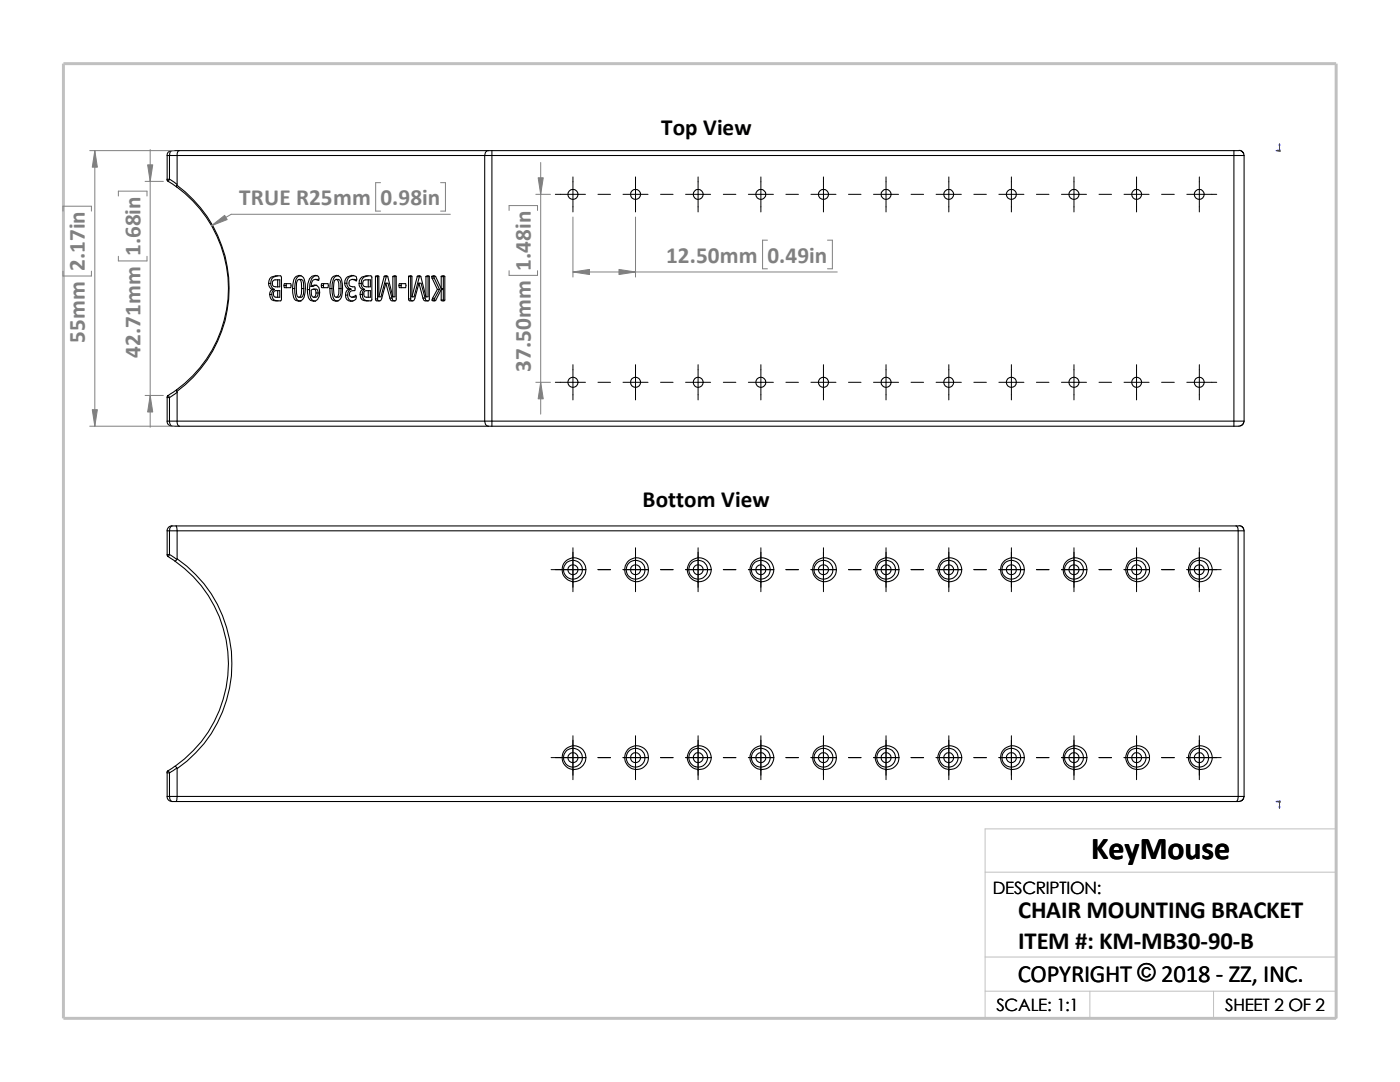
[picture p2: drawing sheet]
<svg xmlns="http://www.w3.org/2000/svg" width="279mm" height="216mm" viewBox="0 0 279 216" stroke-linecap="round" stroke-linejoin="round" font-family="sans-serif">
<path d="M196.6 174h70.1M196.6 191h70.1M196.6 197.8h70.1M217.5 197.8v5.4M242.2 197.8v5.4M26.8 203.2h239.9v-37.8h-70.1v37.8" fill="none" stroke="#c0c0c0" stroke-width=".2"/>
<path d="M12.7 12.7h254v190.5h-254z" fill="none" stroke="#c0c0c0" stroke-width=".59"/>
<g fill="none" stroke="#000" stroke-width=".21">
<path d="M33.3 35.8l.3 .4M33.4 31h.4M33.4 31v4.8h.4M33.6 36.2l1.7 1.1M33.8 35.8l-.2 .4M33.8 35.8l1.5 .9M33.8 31h62.9M33.8 31v4.8M34.3 30.1a.86 .86 0 0 0-.5 .9M34.3 30.1h63.2M34.3 30.1a.88 .88 0 0 0-.9 .9M35.3 37.3a25 25 0 0 1 0 40.5"/>
<path d="M35.3 37v.3M35.3 37a25.5 25.5 0 0 1 0 41.1M35.3 36.7v.3M35.8 30.1a.75 .75 0 0 0-.5 .9v5.7M96.7 31h1.5M96.7 31v53M97.5 30.1h.7M97.5 30.1a.83 .83 0 0 0-.8 .9M98.2 30.1v.9M98.2 31h148.1M98.2 30.1h148.1M98.2 31v53"/>
<path d="M246.3 30.1h1.4l.4 .3 .2 .6M246.3 31h2M246.3 30.1v.9M246.3 31v53M248.3 31v53M53.6 56.6l.2-1a2.23 2.23 0 0 1 2.3-.4l.1 4.5-.2 .3a1.8 1.8 0 0 1-1.9-.4l-.3-.8M53.6 56.6a1.26 1.26 0 0 0 .7 1.1M53.6 56.6h.4M53.8 58.8h.4M54 56.6a1.26 1.26 0 0 0 .7 1.1M54.2 58.8a1.16 1.16 0 0 0 1.3 1.2M54.3 57.7l-.3 .4-.2 .7"/>
<path d="M54.3 57.7h.4M54.5 56l.4-.2h.9v1.4l-1.2-.1-.2-.3zM54.7 57.7l-.3 .4-.2 .7M54.8 58h1v1.3h-.7a.7 .7 0 0 1-.4-1.1zM55.4 55.8v1.4M55.4 58v1.3M55.5 55l-.9 .3-.3 .3-.3 1M56.7 57h.4M56.7 56.6h1.3a.57 .57 0 0 1 0 .8h-1.3zM57.1 57l.1 .4M57.2 56.6l-.1 .4M58.4 57.6h.4"/>
<path d="M58.8 57.6a2.73 2.73 0 0 0 .6 2.3l.7 .2M59.1 55.2l.6-.3 .6 .3a4.5 4.5 0 0 1 .2 4.4l-.3 .3-.6 .2-.6-.2a4.6 4.6 0 0 1-.2-4.5zM59.7 55.8h.4l.4 .2 .1 1.6M59.7 55.8l.3 .2 .2 1.6M59.7 55.8l-.3 .2a6.5 6.5 0 0 0-.1 3.1l.3 .2M60.1 54.9a1.51 1.51 0 0 0-1.2 1.7l-.1 1M60.2 57.6v1l-.3 .7h-.3M60.2 57.6h.4M60.6 57.6v1l-.2 .5-.1 .2h-.7M61.3 57.8h.5M61.8 57.8a2.25 2.25 0 0 0 .6 2.1l.6 .2M62.1 57.1a1.02 1.02 0 0 1 1-.1 1.02 1.02 0 0 1 .7 .9 1.72 1.72 0 0 1-1.2 2.2l-.6-.2a2.25 2.25 0 0 1-.7-2.1"/>
<path d="M62.6 57.7h.4a.57 .57 0 0 1 .5 .8M62.6 57.7l-.5 .2v.9l.2 .4 .3 .1M62.6 57.7a.57 .57 0 0 1 .5 .8M62.9 55.8l-.4 .1-.3 .4-.1 .8M62.9 55.8l.7 .1a.62 .62 0 0 0-.2-.8l-.5-.2-.6 .2-.5 .5-.4 1-.1 1.2M62.9 55.8h.7M63.1 58.5l-.1 .5-.4 .3M63.1 58.5h.4M63.2 56.9l-1.1 .2M63.3 54.9l-.6 .2-.5 .5-.4 1v1.2M63.5 58.5l-.3 .7-.6 .1M64.1 57h.5"/>
<path d="M64.2 56.6h1.2l.1 .8h-1.3zM64.6 57l.1 .4M64.7 56.6l-.1 .4M65.8 57.6h.5M66.3 57.6a2.73 2.73 0 0 0 .6 2.3l.6 .2M66.5 55.2l.6-.3 .6 .3a4.6 4.6 0 0 1 .2 4.4l-.2 .3-.6 .2-.6-.2a4.7 4.7 0 0 1-.2-4.5zM67.1 55.8h.4l.4 .2 .1 .5 .1 1.1M67.1 55.8l.3 .2 .2 .5v1.1M67.1 55.8l-.3 .2a4.8 4.8 0 0 0 .1 3.3h.2M67.6 54.9l-.7 .3a2.9 2.9 0 0 0-.6 2.4M67.6 57.6v1l-.2 .5-.3 .2M67.6 57.6h.5"/>
<path d="M68.1 57.6l-.1 1-.1 .5-.2 .2h-.6M68.8 56.5a1.23 1.23 0 0 0 .8 1.2M68.8 56.5h.4M69 58.9a1.04 1.04 0 0 0 1 1.2l.7-.2a.77 .77 0 0 0 .3-1l-.8 .4M69 58.9h.4M69.2 56.5a1.23 1.23 0 0 0 .8 1.2 1.11 1.11 0 0 0-.6 1.2M69.4 58.9a1.04 1.04 0 0 0 1 1.2M69.6 57.7a1.11 1.11 0 0 0-.6 1.2M69.6 57.7h.5M70.3 55.8a.77 .77 0 0 0-.7 .5 .77 .77 0 0 0 .3 .8l.9 .1v.8a.82 .82 0 0 0-.9 .2 .82 .82 0 0 0 0 1l.3 .1M70.3 55.8l.8 .2a.64 .64 0 0 0-.3-.9l-.6-.2-.9 .3-.5 .8v.5M70.3 55.8l.9 .1"/>
<path d="M70.6 54.9l-.8 .3-.3 .3-.3 1M71.1 59.2l-.9 .1M71.7 56.6l.2-1a2.14 2.14 0 0 1 2.3-.4v4.7l-.2 .1a1.68 1.68 0 0 1-2-.6l-.1-.6M71.7 56.6a1.14 1.14 0 0 0 .6 1.1M71.7 56.6h.4M71.9 58.8h.4M72.1 56.6a1.14 1.14 0 0 0 .7 1.1M72.3 58.8a1.1 1.1 0 0 0 1.2 1.2M72.3 57.7l-.3 .4-.1 .7M72.3 57.7h.5M72.5 56l.5-.2h.9v1.4l-1.3-.1a.8 .8 0 0 1-.1-1.1zM72.8 57.7l-.4 .4-.1 .7"/>
<path d="M72.9 58h1v1.3h-.8a.7 .7 0 0 1-.4-1.1zM73.5 55l-.9 .3-.3 .3-.2 1M73.5 55.8v1.4M73.5 58v1.3M74.9 55.2a.45 .45 0 0 1 .7-.1v4.1M74.9 55.2v4.4M74.9 55.2h.5M74.9 59.6h.5M75.4 59.6v.3l.2 .1M75.4 55.2v4.4M75.5 55.1l-.1 .1M76.7 55.2a.47 .47 0 0 1 .7 0l1 4"/>
<path d="M76.7 55.2l-1.1 4M76.7 55.2h.4M77 56.5l-.8 3a.49 .49 0 0 1-.5 .5h-.6l-.2-.4M77 56.5h.4l.8 3M77 56.5l.8 3M77.1 55.2l-1.1 4h-.4M77.2 55.1l-.1 .1M77.8 59.5h.4M78.2 59.5l.2 .4 .4 .1M78.4 55.2a.42 .42 0 0 1 .7 0v4.6l-.2 .2h-.8l-.3-.5M78.4 55.2v4M78.4 55.2h.4"/>
<path d="M78.8 55.2v4h-.4M79 55.1l-.2 .1M79.6 57h.5M79.7 56.6h1.2l.1 .8h-1.3zM80.1 57l.1 .4M80.2 56.6l-.1 .4M81.5 55.2a.45 .45 0 0 1 .7-.1v4.1M81.5 59.6l.2 .4h.6M81.5 55.2v4.4M81.5 55.2h.5M81.5 59.6h.5M82 59.6v.3l.3 .1"/>
<path d="M82 55.2v4.4M82.1 55.1l-.1 .1M83.3 55.2a.47 .47 0 0 1 .7 0l1 4M83.3 55.2l-1.1 4M83.3 55.2h.4M83.6 56.5l-.8 3a.49 .49 0 0 1-.5 .5M83.6 56.5h.4l.8 3M83.6 56.5l.8 3M83.7 55.2l-1.1 4h-.4M83.8 55.1l-.1 .1M84.4 59.5h.4M84.8 59.5l.2 .4 .4 .1"/>
<path d="M85 55.2a.42 .42 0 0 1 .7 0v4.6l-.2 .2h-.7l-.4-.5M85 55.2v4M85 55.2h.4M85.4 55.2v4h-.4M85.6 55.1l-.2 .1M86.1 55.2a.54 .54 0 0 1 .9 0l1.1 2.4M86.1 55.2l.1 .3M86.1 55.2h.5M86.2 55.5l1.1 2.2M86.2 59.9h.5M86.2 55.5h.5M86.3 59.5l-.1 .4"/>
<path d="M86.3 59.5h.4M86.6 55.2l.1 .3M86.7 59.9l.1 .1M86.7 55.5l1 2.2M86.7 55.1l-.1 .1M86.7 59.5v.4M87.3 57.7l-1 1.8M87.3 57.7h.4M87.7 57.7l-1 1.8M88.1 57.8l-1.2 2.2h-.5l-.2-.1M88.1 55.2a.45 .45 0 0 1 .6-.1l.1 4.8a.47 .47 0 0 1-.7 0M88.1 55.2v2.4"/>
<path d="M88.1 57.8v2.1M88.1 55.2h.4M88.1 59.9h.4M88.1 57.8h.4v2.1M88.5 59.9l.1 .1M88.5 55.2v2.4h-.4M88.6 55.1l-.1 .1M33.4 79.3h.4M33.4 79.3v4.7M33.6 78.9l.2 .4M33.6 78.9l-.2 .4M33.8 79.3v4.7"/>
<path d="M35.3 77.8l-1.7 1.1M35.3 77.8v.3M35.3 78.1v.2M35.3 78.3v5.9a.78 .78 0 0 0 .5 .8M35.3 78.3l-1.5 1M33.4 84a.94 .94 0 0 0 .9 1M33.4 84h.4M33.8 84h62.9M33.8 84l.2 .7 .3 .3M34.3 85h63.2M96.7 84h1.5M96.7 84a.91 .91 0 0 0 .8 1"/>
<path d="M97.5 85h.7M98.2 84v1M98.2 84h148.1M98.2 85h148.1M246.3 84h2M246.3 84v1M248.3 84l-.2 .6-.5 .4h-1.3M33.4 110.7h.4M33.4 105.9h.4M33.4 110.7l.2 .3M33.4 105.9v4.8M33.6 111.1l1.3 .9"/>
<path d="M33.8 110.7l1.5 .9M33.8 105.9v4.8M33.8 105.9h213.3M33.8 110.7l-.2 .4M34.3 104.9a.96 .96 0 0 0-.5 1M34.3 104.9h212.4M34.3 104.9a.93 .93 0 0 0-.9 1M34.9 112a25 25 0 0 1 0 40.9M35.1 104.9l.2 .8v5.8M35.3 111.5l-.4 .5M35.3 111.5a25.5 25.5 0 0 1 0 41.9M246.7 104.9a.94 .94 0 0 1 .4 1"/>
<path d="M246.7 104.9h.8l.3 .1 .3 .3 .2 .6M247.1 105.9h1.2M247.1 105.9v53M248.3 105.9v53M33.4 158.9a.94 .94 0 0 0 .9 1M33.4 158.9h.4M33.6 153.8l-.2 .1-.1 .3M33.6 153.8l.2 .4M33.8 154.2v4.7M33.8 158.9h213.3M33.8 158.9a.98 .98 0 0 0 .5 1M33.8 154.2h-.4v4.7"/>
<path d="M34.3 159.9h212.4M34.9 152.9l-1.3 .9M34.9 152.9l.4 .3M35.3 153.2v.2M35.3 153.2l-1.5 1M35.3 153.4v5.7l-.2 .8M138.7 153h.2M247.1 158.9h1.2M247.1 158.9a.96 .96 0 0 1-.4 1M248.3 158.9l-.2 .6-.3 .3-1.1 .1"/>
<circle cx="114.3" cy="38.8" r="1.01"/>
<circle cx="126.8" cy="38.8" r="1.01"/>
<circle cx="139.3" cy="38.8" r="1"/>
<circle cx="151.8" cy="38.8" r="1"/>
<circle cx="164.3" cy="38.8" r="1.01"/>
<circle cx="176.8" cy="38.8" r="1"/>
<circle cx="189.3" cy="38.8" r="1"/>
<circle cx="201.8" cy="38.8" r="1"/>
<circle cx="214.3" cy="38.8" r="1.01"/>
<circle cx="226.8" cy="38.8" r="1"/>
<circle cx="239.3" cy="38.8" r="1"/>
<circle cx="114.3" cy="76.3" r="1.01"/>
<circle cx="126.8" cy="76.3" r="1.01"/>
<circle cx="139.3" cy="76.3" r="1"/>
<circle cx="151.8" cy="76.3" r="1"/>
<circle cx="164.3" cy="76.3" r="1.01"/>
<circle cx="176.8" cy="76.3" r="1"/>
<circle cx="189.3" cy="76.3" r="1"/>
<circle cx="201.8" cy="76.3" r="1"/>
<circle cx="214.3" cy="76.3" r="1.01"/>
<circle cx="226.8" cy="76.3" r="1"/>
<circle cx="239.3" cy="76.3" r="1"/>
<circle cx="114.3" cy="113.7" r="1.87"/>
<circle cx="114.4" cy="113.7" r="1"/>
<circle cx="114.6" cy="113.7" r="2.37"/>
<circle cx="126.8" cy="113.7" r="1.87"/>
<circle cx="126.8" cy="113.7" r="1"/>
<circle cx="127" cy="113.7" r="2.37"/>
<circle cx="139.3" cy="113.7" r="1.89"/>
<circle cx="139.3" cy="113.7" r=".99"/>
<circle cx="139.6" cy="113.7" r="2.38"/>
<circle cx="151.8" cy="113.7" r=".99"/>
<circle cx="151.8" cy="113.7" r="1.87"/>
<circle cx="152.1" cy="113.7" r="2.37"/>
<circle cx="164.3" cy="113.7" r="1.87"/>
<circle cx="164.4" cy="113.7" r="1"/>
<circle cx="164.5" cy="113.7" r="2.37"/>
<circle cx="176.8" cy="113.7" r="1.89"/>
<circle cx="176.9" cy="113.7" r=".99"/>
<circle cx="177" cy="113.7" r="2.37"/>
<circle cx="189.3" cy="113.7" r="1.89"/>
<circle cx="189.3" cy="113.7" r=".99"/>
<circle cx="189.6" cy="113.7" r="2.38"/>
<circle cx="201.8" cy="113.7" r=".99"/>
<circle cx="201.8" cy="113.7" r="1.87"/>
<circle cx="202.1" cy="113.7" r="2.37"/>
<circle cx="214.3" cy="113.7" r="1.87"/>
<circle cx="214.3" cy="113.7" r="1"/>
<circle cx="214.5" cy="113.7" r="2.37"/>
<circle cx="226.8" cy="113.7" r="1.89"/>
<circle cx="226.8" cy="113.7" r=".99"/>
<circle cx="227" cy="113.7" r="2.37"/>
<circle cx="239.3" cy="113.7" r=".99"/>
<circle cx="239.3" cy="113.7" r="1.87"/>
<circle cx="239.6" cy="113.7" r="2.37"/>
<circle cx="114.3" cy="151.2" r="1.87"/>
<circle cx="114.3" cy="151.2" r="1.01"/>
<circle cx="114.6" cy="151.2" r="2.37"/>
<circle cx="126.8" cy="151.2" r="1.87"/>
<circle cx="126.8" cy="151.2" r="1.01"/>
<circle cx="127" cy="151.2" r="2.37"/>
<circle cx="139.3" cy="151.2" r="1"/>
<circle cx="139.3" cy="151.2" r="1.89"/>
<circle cx="139.6" cy="151.2" r="2.38"/>
<circle cx="151.8" cy="151.2" r="1"/>
<circle cx="151.8" cy="151.2" r="1.87"/>
<circle cx="152.1" cy="151.2" r="2.37"/>
<circle cx="164.3" cy="151.2" r="1.87"/>
<circle cx="164.3" cy="151.2" r="1.01"/>
<circle cx="164.5" cy="151.2" r="2.37"/>
<circle cx="176.8" cy="151.2" r="1"/>
<circle cx="176.8" cy="151.2" r="1.89"/>
<circle cx="177" cy="151.2" r="2.37"/>
<circle cx="189.3" cy="151.2" r="1"/>
<circle cx="189.3" cy="151.2" r="1.89"/>
<circle cx="189.6" cy="151.2" r="2.38"/>
<circle cx="201.8" cy="151.2" r="1"/>
<circle cx="201.8" cy="151.2" r="1.87"/>
<circle cx="202.1" cy="151.2" r="2.37"/>
<circle cx="214.3" cy="151.2" r="1.87"/>
<circle cx="214.3" cy="151.2" r="1.01"/>
<circle cx="214.5" cy="151.2" r="2.37"/>
<circle cx="226.8" cy="151.2" r="1"/>
<circle cx="226.8" cy="151.2" r="1.89"/>
<circle cx="227" cy="151.2" r="2.37"/>
<circle cx="239.3" cy="151.2" r="1"/>
<circle cx="239.3" cy="151.2" r="1.87"/>
<circle cx="239.6" cy="151.2" r="2.37"/>
</g>
<g fill="#00f" stroke="#00f" stroke-width=".2">
<path d="M254.7 30.1l.3-.1v.1z"/>
<path d="M255.4 28.7v.3h-.1z"/>
<path d="M254.7 159.9h.3v.1z"/>
<path d="M255.3 161h.1v.3z"/>
</g>
<path d="M254.7 30.1h.8M255.2 29.9l.3 .3M255.4 28.7v1.5M255.5 29.9l-.3 .3M254.7 159.9h.8M255.2 159.8l.3 .3M255.4 159.8v1.5M255.5 159.8l-.3 .3" fill="none" stroke="#00f" stroke-width=".2"/>
<g fill="none" stroke="#000" stroke-width=".2">
<path d="M110.8 38.8h6M114.3 35.3v7M119.3 38.8h2.5M124.3 38.8h5M126.8 35.3v7M131.8 38.8h2.5M136.8 38.8h5M139.3 35.3v7M144.4 38.8h2.5M149.4 38.8h4.9M151.8 35.3v7M156.8 38.8h2.5"/>
<path d="M161.8 38.8h5M164.3 35.3v7M169.3 38.8h2.5M174.3 38.8h5M176.8 35.3v7M181.8 38.8h2.5M186.8 38.8h5.1M189.4 35.3v7M194.4 38.8h2.4M199.3 38.8h5M201.8 35.3v7M206.8 38.8h2.5"/>
<path d="M211.8 38.8h5M214.3 35.3v7M219.3 38.8h2.5M224.3 38.8h5M226.8 35.3v7M231.8 38.8h2.6M236.9 38.8h5.9M239.4 35.3v7M110.8 76.3h6M114.3 72.8v7M119.3 76.3h2.5M124.3 76.3h5"/>
<path d="M126.8 72.8v7M131.8 76.3h2.5M136.8 76.3h5M139.3 72.8v7M144.4 76.3h2.5M149.4 76.3h4.9M151.8 72.8v7M156.8 76.3h2.5M161.8 76.3h5M164.3 72.8v7M169.3 76.3h2.5M174.3 76.3h5"/>
<path d="M176.8 72.8v7M181.8 76.3h2.5M186.8 76.3h5.1M189.4 72.8v7M194.4 76.3h2.4M199.3 76.3h5M201.8 72.8v7M206.8 76.3h2.5M211.8 76.3h5M214.3 72.8v7M219.3 76.3h2.5M224.3 76.3h5"/>
<path d="M226.8 72.8v7M231.8 76.3h2.6M236.9 76.3h5.9M239.4 72.8v7M110 113.7h6.8M114.3 109.3v8.8M119.3 113.7h2.5M124.3 113.7h5M126.8 109.3v8.8M131.8 113.7h2.5M136.8 113.7h5M139.3 109.3v8.8"/>
<path d="M144.4 113.7h2.5M149.4 113.7h4.9M151.8 109.3v8.8M156.8 113.7h2.5M161.8 113.7h5M164.3 109.3v8.8M169.3 113.7h2.5M174.3 113.7h5M176.8 109.3v8.8M181.8 113.7h2.5M186.8 113.7h5.1M189.4 109.3v8.8"/>
<path d="M194.4 113.7h2.4M199.3 113.7h5M201.8 109.3v8.8M206.8 113.7h2.5M211.8 113.7h5M214.3 109.3v8.8M219.3 113.7h2.5M224.3 113.7h5M226.8 109.3v8.8M231.8 113.7h2.6M236.9 113.7h6.8M239.4 109.3v8.8"/>
<path d="M110 151.2h6.8M114.3 146.8v8.8M119.3 151.2h2.5M124.3 151.2h5M126.8 146.8v8.8M131.8 151.2h2.5M136.8 151.2h5M139.3 146.8v8.8M144.4 151.2h2.5M149.4 151.2h4.9M151.8 146.8v8.8M156.8 151.2h2.5"/>
<path d="M161.8 151.2h5M164.3 146.8v8.8M169.3 151.2h2.5M174.3 151.2h5M176.8 146.8v8.8M181.8 151.2h2.5M186.8 151.2h5.1M189.4 146.8v8.8M194.4 151.2h2.4M199.3 151.2h5M201.8 146.8v8.8M206.8 151.2h2.5"/>
<path d="M211.8 151.2h5M214.3 146.8v8.8M219.3 151.2h2.5M224.3 151.2h5M226.8 146.8v8.8M231.8 151.2h2.6M236.9 151.2h6.8M239.4 146.8v8.8"/>
</g>
<g fill="none" stroke="#808080" stroke-width=".2">
<path d="M17.9 30.1h16.9M18.9 30.1v54.9M23.6 39.1v-1h5.7v1M29 36.2h3.6M30 29.8v55.5M75.9 36.4h-.9v5.7h.9M87.9 36.4h1v5.7h-1M106.9 38.8h3M107.9 32.4v50.2M12.6 42.1v-1h5.6v1M12.6 54.1v1h5.6v-1M23.6 51.1v1h5.7v-1"/>
<path d="M89.9 42.8h-43.8l-3.9 2.2M101.6 42v-1h5.7v1M101.6 54v.9h5.7v-.9M114.3 54.3h52.8M114.3 43.3v12M126.8 43.3v12M153.2 47.9h-1v5.7h1M165.1 47.9h1v5.7h-1M29 78.9h3.6M106.9 76.3h3M17.9 85h16.9"/>
</g>
<g fill="#808080" stroke="#808080" stroke-width=".2">
<path d="M29.5 32.9h1l-.5 3.3z"/>
<path d="M42.2 45l2.6-2 .5 .8z"/>
<path d="M18.9 30.1l.5 3.3h-1z"/>
<path d="M18.4 81.7h1l-.5 3.3z"/>
<path d="M123.5 53.8l3.3 .5-3.3 .5z"/>
<path d="M114.3 54.3l3.3-.5v1z"/>
<path d="M30 78.9l.5 3.3h-1z"/>
<path d="M107.4 35.5h1l-.5 3.3z"/>
<path d="M107.9 76.3l.5 3.3h-1z"/>
</g>
<text font-size="6.4" x="217.8" y="171.4">KeyMouse</text>
<g font-size="4.9">
<text x="203.2" y="183.2">CHAIR MOUNTING BRACKET</text>
<text x="203.2" y="189.3">ITEM #: KM-MB30-90-B</text>
<text x="203.1" y="195.9">COPYRIGHT © 2018 - ZZ, INC.</text>
<text x="203.1" y="195.9">COPYRIGHT ©</text>
</g>
<g font-size="4.6">
<text x="132" y="26.9">Top View</text>
<text x="128.2" y="101.1">Bottom View</text>
</g>
<g font-size="4.6" fill="#808080">
<text x="47.8" y="40.9">TRUE R25mm</text>
<text x="75.9" y="40.9">0.98in</text>
<text x="28" y="51.1" transform="rotate(-90 28 51.1)">1.68in</text>
<text x="132.9" y="52.4">12.50mm</text>
<text x="153.2" y="52.4">0.49in</text>
<text x="16.9" y="54.1" transform="rotate(-90 16.9 54.1)">2.17in</text>
<text x="106" y="54" transform="rotate(-90 106 54)">1.48in</text>
<text x="16.9" y="68.4" transform="rotate(-90 16.9 68.4)">55mm</text>
<text x="28" y="71.4" transform="rotate(-90 28 71.4)">42.71mm</text>
<text x="106" y="74.3" transform="rotate(-90 106 74.3)">37.50mm</text>
</g>
<g font-size="3.4">
<text x="198.2" y="178.5">DESCRIPTION:</text>
<text x="198.8" y="201.7">SCALE: 1:1</text>
<text x="244.5" y="201.7">SHEET 2 OF 2</text>
</g>
</svg>
